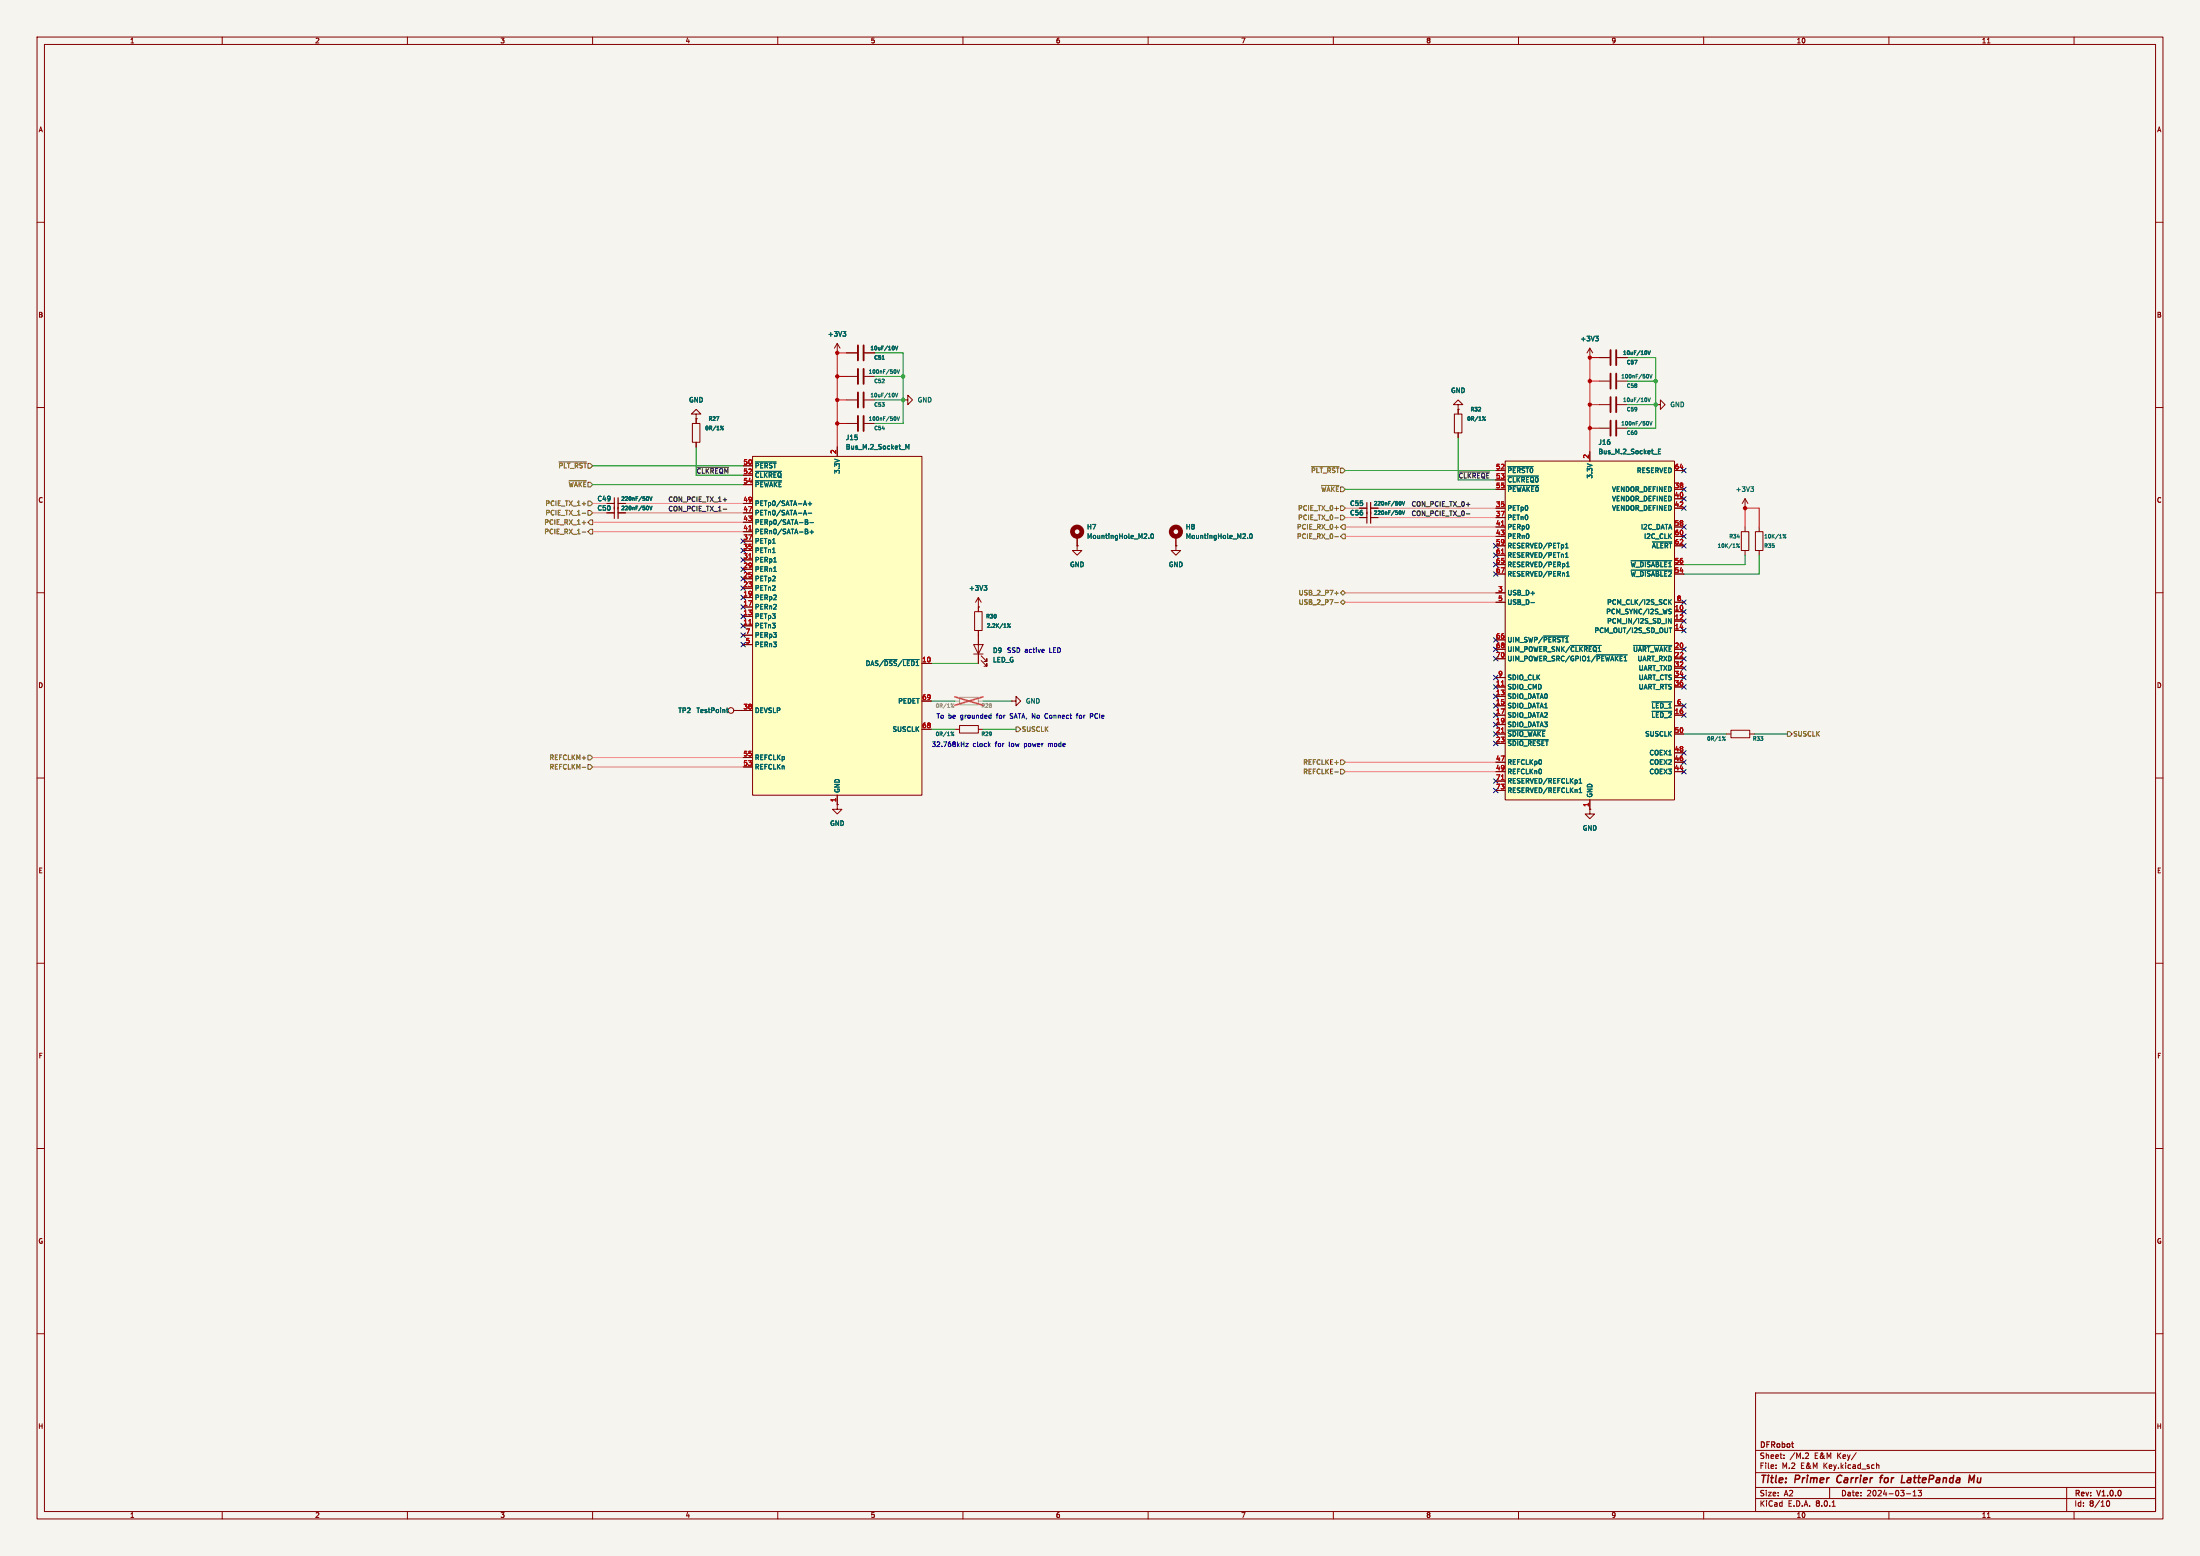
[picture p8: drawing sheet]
<svg xmlns="http://www.w3.org/2000/svg" width="594mm" height="420mm" viewBox="0 0 594 420" stroke-linecap="round" stroke-linejoin="round" font-family="sans-serif">
<path d="M0 0h594v420h-594z" fill="#f5f4ef" stroke="#f5f4ef" stroke-width=".27"/>
<g fill="none" stroke="#840000" stroke-width=".27">
<path d="M10 10h574v400h-574zM12 12h570v396h-570zM60 10v2M110 10v2M160 10v2M210 10v2M260 10v2M310 10v2M360 10v2M410 10v2M460 10v2M510 10v2"/>
<path d="M536.6 11.6h.7M560 10v2M10 60h2M582 60h2M10 110h2M582 110h2M10 160h2M582 160h2M273 189.2h1.3v-1.2l1.3 1.2-1.3 1.3v-1.3M273 189.2h.1M10 210h2M582 210h2"/>
<path d="M10 260h2M582 260h2M10 310h2M582 310h2M10 360h2M474 376h108v32h-108zM582 360h2M474 397.5h108M474 391.5h108M479.5 396.2v.2M479.5 395.4v.2M481.7 393.5v.2"/>
<path d="M481.7 392.7v.2M487.7 392.2h.5l.1 .4-.9 1.1h.9M501.2 392.1l-1.3 1.9M506.7 394.9v1.5M506.7 395.5l.5-.1 .1 1M60 408v2M110 408v2M160 408v2M210 408v2M260 408v2M310 408v2M360 408v2"/>
<path d="M410 408v2M460 408v2M474 404.5h108M474 401.5h108M494 401.5v3M494.7 406.6h.8M510 408v2M514.7 403.2h1.2M516.5 403.8h.9M516.5 402.7l.5-.4v1.5M517.9 402.3h.9l-.5 .5 .4 .2v.6l-.2 .2-.6-.2M536.6 409.6h.7"/>
<path d="M558 401.5v6.5M560 408v2M568.7 405.6l.4-.5a.8 .8 0 0 1 .5 .7 .8 .8 0 0 1-.5 .8l-.4-.6"/>
</g>
<path d="M496.2 398.5l-.3 .8 .3 .8M507.5 398.9h.8M508.4 398.2l-.5 .3-.3 1.7M515.3 399.4l-.4 .3 .3 .5M531.8 398.2l.5 1.4 .8-1.4-.2 2M534 398.9l-.1 1 .2 .3M513.4 400.2h.9" fill="none" stroke="#840000" stroke-width=".4"/>
<path d="M406.4 124.5h45.7v91.4h-45.7z" fill="#ffffc2"/>
<g fill="none" stroke="#840000" stroke-width=".27">
<path d="M226.1 95.3h.1M226.1 92.7l-.8 1.3M226.1 92.7v2.6M226.1 92.7l.7 1.3M228.6 95.3h2.8M233.4 95.3h2.8M429.3 96.5h.1M429.3 94v2.5M429.3 94l-.8 1.3M429.3 94l.7 1.3M431.8 96.5h2.8M436.6 96.5h2.8"/>
<path d="M228.6 108h2.8M228.6 114.3h2.8M228.6 101.6h2.8M233.4 108h2.8M233.4 114.3h2.8M233.4 101.6h2.8M243.8 108h1.3v-1.3l1.3 1.3-1.3 1.2v-1.2M243.8 108h.1M392.7 111.8h2v5h-2zM393.7 109.2h1.3l-1.3-1.2-1.3 1.2h1.3v1.3M393.7 110.5h.1M393.7 110.5v1.3"/>
<path d="M393.7 116.8v1.3M431.8 115.6h2.8M431.8 102.9h2.8M436.6 115.6h2.8M436.6 102.9h2.8M447 109.2h1.3v-1.2l1.3 1.2-1.3 1.3v-1.3M447 109.2h.1M163.8 135.9h2.1M163.8 138.4h2.1M166.9 135.9h2M166.9 138.4h2M367 137.2h2.1"/>
<path d="M367 139.7h2.1M370.1 137.2h2M370.1 139.7h2M403.9 137.2h2.5M403.9 139.7h2.5M403.9 132.1h2.5M403.9 127h2.5M403.9 129.5h2.5M406.4 124.5h45.7v91.4h-45.7zM429.3 121.9v2.6M452.1 137.2h2.6M452.1 132.1h2.6"/>
<path d="M452.1 134.6h2.6M452.1 127h2.6M471.2 137.2h.1M471.2 134.6v2.6M471.2 134.6l-.8 1.3M471.2 134.6l.7 1.3M290.8 147.3v1.3h1.3l-1.3 1.3-1.2-1.3h1.2M290.8 147.3h.1M290.8 144.8v2.5M317.5 147.3v1.3h1.3l-1.3 1.3-1.3-1.3h1.3M317.5 147.3h.1M317.5 144.8v2.5"/>
<path d="M403.9 142.2h2.5M403.9 144.8h2.5M403.9 154.9h2.5M403.9 152.4h2.5M403.9 147.3h2.5M403.9 149.9h2.5M452.1 142.2h2.6M452.1 144.8h2.6M452.1 154.9h2.6M452.1 152.4h2.6M452.1 147.3h2.6M470.2 143.5h2v5.1h-2z"/>
<path d="M471.2 142.2v1.3M471.2 148.6v1.3M474 143.5h2v5.1h-2zM475 142.2v1.3M475 148.6v1.3M262.9 174h2.5l-1.2 2.5zM262.9 176.5h2.5M263.1 165.1h2.1v5.1h-2.1zM264.2 163.8h.1M264.2 161.3v3.8M264.2 170.2v8.9M264.2 161.3l-.8 1.3"/>
<path d="M264.2 161.3l.7 1.3M264.9 178.3l1.5 1.5v-.7v.7h-.7M264.9 177l1.5 1.6v-.8v.8h-.7M403.9 175.3h2.5M403.9 177.8h2.5M403.9 160h2.5M403.9 162.6h2.5M403.9 172.7h2.5M452.1 165.1h2.6M452.1 167.6h2.6M452.1 170.2h2.6M452.1 175.3h2.6"/>
<path d="M452.1 177.8h2.6M452.1 162.6h2.6M198.1 191.8h2.6M257.8 196.9h1.3M259.1 195.8h5.1v2.1h-5.1zM264.2 196.9h1.2M403.9 185.4h2.5M403.9 188h2.5M403.9 190.5h2.5M403.9 193h2.5M403.9 195.6h2.5M403.9 198.1h2.5"/>
<path d="M403.9 182.9h2.5M452.1 185.4h2.6M452.1 190.5h2.6M452.1 193h2.6M452.1 198.1h2.6M452.1 180.3h2.6M452.1 182.9h2.6M466.1 198.1h1.3M467.4 197.1h5v2h-5zM472.4 198.1h1.3M403.9 200.7h2.5M403.9 208.3h2.5"/>
<path d="M403.9 205.7h2.5M403.9 210.8h2.5M403.9 213.4h2.5M429.3 218.4v1.3h1.2l-1.2 1.3-1.3-1.3h1.3M429.3 218.4h.1M429.3 215.9v2.5M452.1 208.3h2.6M452.1 205.7h2.6M452.1 203.2h2.6"/>
<circle cx="197.4" cy="191.8" r=".76"/>
</g>
<g fill="none" stroke="#006464" stroke-width=".27">
<path d="M227.6 89.5h.8l-.5 .5M228.1 90l.3 .2-.3 .5M238.2 97h.6M241.4 93.5v.8M241.7 99.8a.63 .63 0 0 1 0 1M241.7 93.4l.4 1 .3-1M242.2 99.8l.3 1 .4-1M430.8 90.7h.8l-.5 .5M431.3 91.2l.3 .3-.3 .5M444.6 94.8v.8M444.9 94.7l.4 1 .3-1M241.4 106.2v.8"/>
<path d="M241.7 112.5a.63 .63 0 0 1 0 1M241.7 106.1l.4 1 .3-1M242.2 112.5l.3 1 .4-1M401 112.5l-.7 1M444.9 113.8a.63 .63 0 0 1 0 1M444.9 101.1a.63 .63 0 0 1 0 1M445.4 113.8l.3 1 .4-1M445.4 101.1l.3 1 .4-1M174.9 134.1a.63 .63 0 0 1 0 1M174.9 136.6a.63 .63 0 0 1 0 1M175.4 134.1l.3 1 .4-1M175.4 136.6l.3 1 .4-1"/>
<path d="M378.1 135.3l.2 .4-.2 .6M378.1 137.9l.2 .4-.2 .6M378.6 135.3l.3 1 .4-1M378.6 137.9l.3 1 .4-1M407.1 126h6.9M407.1 128.5h8.3M407.1 131h8.4M446.5 122.6h1M447.8 121.8h.4M448.4 121.2h-.6v1.3h.6M472.7 131.4h.8l-.5 .5M473.2 131.9h.1"/>
<path d="M473.3 131.9l.1 .1M473.3 132.6l-.1 .1M473.4 132v.5M473.4 132.5l-.1 .1M265.7 158.1h.8l-.5 .4M266.2 158.5l.3 .3-.3 .5M310.2 145.2v.2M310.8 144.2l.2-.1a.62 .62 0 0 1 .5 .6 .62 .62 0 0 1-.6 .6l-.2-.4zM336.8 145.2v.2M337.5 144.2l.2-.1a.62 .62 0 0 1 .4 .6 .62 .62 0 0 1-.5 .6l-.2-.4zM422.7 147.9h.7M422.7 150.4h.7"/>
<path d="M422.8 146.9l.2-.3v1.3M422.8 149.5l.2-.3v1.2M423 153h.7M423 152.1l.3-.4v1.3M423 154.6l.3-.4v1.3M423 155.5h.7M440.4 153.9h11M440.4 151.4h11M446.1 146.3h5.3M468.9 146.8l.2 .1-.2 .1M469.6 146.8l-.7 1M481.5 144.3l.2 .1-.2 .1"/>
<path d="M482.2 144.2l-.8 1M272.8 168.4l-.8 1M413.4 162.7h.9M416.8 171.7h6.8M424.1 174.2h8.2M431 176.8h8.4M441.1 174.2h10.3M450.5 161.9v1.2M450.7 169.5h.7M450.7 162.4l.6 .7M450.8 165l.3 .1 .2 .3-.6 .3M450.8 164.4l.5 .1"/>
<path d="M451 169.5v1.3M451.2 166.9v1.3l-.7-1.3v1.3M451.3 161.9l-.8 .7M196.1 191.5h.5M196.3 191.1v1.1l.3 .1M257.5 197.6l-.7 1M407.1 197.1h10.1M407.1 199.6h10.9M446 192h5.4M446 189.5h5.4M465.8 198.8l-.7 1M426.4 211.4h.7"/>
<path d="M426.4 210.5l.3-.4v1.3M426.4 213l.3-.3v1.2M426.4 213.9h.7"/>
<circle cx="400.9" cy="113.3" r=".14"/>
<circle cx="469.5" cy="147.6" r=".14"/>
<circle cx="482.1" cy="145.1" r=".14"/>
<circle cx="272.2" cy="168.5" r=".14"/>
<circle cx="272.6" cy="169.2" r=".14"/>
<circle cx="257.4" cy="198.4" r=".14"/>
<circle cx="465.7" cy="199.7" r=".14"/>
</g>
<path d="M405.4 141.8h.7M405.4 149.4h.7M405.4 185h.7M405.4 197.7h.7M405.4 210.4h.7" fill="none" stroke="#a90000" stroke-width=".27"/>
<g fill="none" stroke="#840000" stroke-width=".51">
<path d="M231.6 93.2v4.1M231.6 99.6v4M233.2 93.2v4.1M233.2 99.6v4M434.8 94.5v4.1M436.4 94.5v4.1M231.6 105.9v4.1M231.6 112.3v4M233.2 105.9v4.1M233.2 112.3v4M434.8 100.8v4.1M434.8 113.5v4.1"/>
<path d="M436.4 100.8v4.1M436.4 113.5v4.1"/>
</g>
<path d="M166.9 134.4v5.6M370.1 135.6v5.6" fill="none" stroke="#840000" stroke-width=".33"/>
<path d="M165.9 134.4v5.6M369.1 135.6v5.6" fill="none" stroke="#840000" stroke-width=".3"/>
<g fill="none" stroke="#840000" stroke-width="1.3">
<circle cx="290.8" cy="143.5" r="1.27"/>
<circle cx="317.5" cy="143.5" r="1.27"/>
</g>
<path d="M257.8 189.2h1.3M259.1 188.2h5.1v2h-5.1zM264.2 189.2h1.2" fill="none" stroke="#9c9b98" stroke-width=".27"/>
<g fill="none" stroke="#939391" stroke-width=".27">
<path d="M257.5 190l-.7 1"/>
<circle cx="257.4" cy="190.8" r=".14"/>
</g>
<path d="M257.8 188.1l7.6 2.3M265.4 188.1l-7.6 2.3" fill="none" stroke="#e75356" stroke-width=".46"/>
<path d="M203.2 123.2h45.7v91.4h-45.7z" fill="#ffffc2"/>
<g fill="none" stroke="#840000" stroke-width=".27">
<path d="M226.1 95.3h.1M228.6 95.3h2.8M233.4 95.3h2.8M429.3 96.5h.1M431.8 96.5h2.8M436.6 96.5h2.8M186.9 114.3h2.1v5.1h-2.1zM188 111.8h1.2l-1.2-1.3-1.3 1.3h1.3v1.2M188 113h.1M188 113v1.3M188 119.4v1.3M393.7 110.5h.1"/>
<path d="M393.7 110.5v1.3M393.7 116.8v1.3M431.8 109.2h2.8M436.6 109.2h2.8M163.8 138.4h2.1M163.8 135.9h2.1M166.9 138.4h2M166.9 135.9h2M200.7 138.4h2.5M200.7 135.9h2.5M200.7 125.7h2.5M200.7 128.3h2.5"/>
<path d="M200.7 130.8h2.5M203.2 123.2h45.7v91.4h-45.7zM226.1 120.7v2.5M367 137.2h2.1M367 139.7h2.1M370.1 137.2h2M370.1 139.7h2M403.9 137.2h2.5M403.9 139.7h2.5M403.9 132.1h2.5M403.9 127h2.5M403.9 129.5h2.5"/>
<path d="M429.3 121.9v2.6M452.1 137.2h2.6M452.1 132.1h2.6M452.1 134.6h2.6M452.1 127h2.6M200.7 158.8h2.5M200.7 156.2h2.5M200.7 153.7h2.5M200.7 151.1h2.5M200.7 148.6h2.5M200.7 146.1h2.5M200.7 143.5h2.5"/>
<path d="M200.7 141h2.5M290.8 147.3h.1M290.8 144.8v2.5M317.5 147.3h.1M317.5 144.8v2.5M403.9 142.2h2.5M403.9 144.8h2.5M403.9 154.9h2.5M403.9 152.4h2.5M403.9 147.3h2.5M403.9 149.9h2.5M452.1 142.2h2.6"/>
<path d="M452.1 144.8h2.6M452.1 154.9h2.6M452.1 152.4h2.6M452.1 147.3h2.6M200.7 168.9h2.5M200.7 166.4h2.5M200.7 163.8h2.5M200.7 161.3h2.5M200.7 174h2.5M200.7 171.5h2.5M248.9 179.1h2.6M264.2 163.8h.1"/>
<path d="M264.2 163.8v1.3M264.2 170.2v3.8M264.2 176.5v2.6M403.9 175.3h2.5M403.9 177.8h2.5M403.9 160h2.5M403.9 162.6h2.5M403.9 172.7h2.5M452.1 165.1h2.6M452.1 167.6h2.6M452.1 170.2h2.6M452.1 175.3h2.6"/>
<path d="M452.1 177.8h2.6M452.1 162.6h2.6M198.1 191.8h5.1M248.9 196.9h2.6M248.9 189.2h2.6M403.9 185.4h2.5M403.9 188h2.5M403.9 190.5h2.5M403.9 193h2.5M403.9 195.6h2.5M403.9 198.1h2.5M403.9 182.9h2.5"/>
<path d="M452.1 185.4h2.6M452.1 190.5h2.6M452.1 193h2.6M452.1 198.1h2.6M452.1 180.3h2.6M452.1 182.9h2.6M200.7 207h2.5M200.7 204.5h2.5M226.1 217.2v1.2h1.2l-1.2 1.3-1.3-1.3h1.3M226.1 217.2h.1M226.1 214.6v2.6M403.9 200.7h2.5"/>
<path d="M403.9 208.3h2.5M403.9 205.7h2.5M403.9 210.8h2.5M403.9 213.4h2.5M429.3 218.4h.1M429.3 215.9v2.5M452.1 208.3h2.6M452.1 205.7h2.6M452.1 203.2h2.6"/>
</g>
<g fill="none" stroke="#006464" stroke-width=".27">
<path d="M227.6 89.5h.8l-.5 .5M228.1 90l.3 .2-.3 .5M238.2 97h.6M241.4 93.5v.8M241.7 93.4l.4 1 .3-1M430.8 90.7h.8l-.5 .5M431.3 91.2l.3 .3-.3 .5M444.6 94.8v.8M444.9 94.7l.4 1 .3-1M195.3 115l-.8 1M244.6 120l.4 .9 .4-.9v1.2M401 112.5l-.7 1"/>
<path d="M444.6 107.5v.8M444.9 107.4l.4 1 .3-1M174.9 136.6a.63 .63 0 0 1 0 1M174.9 134.1a.63 .63 0 0 1 0 1M175.4 136.6l.3 1 .4-1M175.4 134.1l.3 1 .4-1M203.9 124.7h5.6M203.9 127.2h7.1M203.9 129.8h7.2M216.9 139l.5-1.3 .4 1.3M217.1 138.6h.6M217.1 136.1h.6"/>
<path d="M217.4 135.2l.4 1.3M218.2 138.5h1M218.2 136h1M218.7 135.5v1M378.1 135.3l.2 .4-.2 .6M378.1 137.9l.2 .4-.2 .6M378.6 135.3l.3 1 .4-1M378.6 137.9l.3 1 .4-1M407.1 126h6.9M407.1 128.5h8.3M407.1 131h8.4M446.5 122.6h1"/>
<path d="M447.8 121.8h.4M448.4 121.2h-.6v1.3h.6M208.9 154.2h.7M208.9 151.7h.7M217.4 140.3h.4l.3 .2-.3 .4 .3 .4-.2 .2h-.5zM217.4 142.8l.6 .1 .1 .3-.3 .2M217.4 143.4h.4M217.4 140.9h.4M217.8 143.4l.3 .3v.3l-.7 .1M218.7 143.6h1M218.7 141.1h1M219.2 143.1v1"/>
<path d="M265.7 158.1h.8l-.5 .4M266.2 158.5l.3 .3-.3 .5M310.2 145.2v.2M310.8 144.2l.2-.1a.62 .62 0 0 1 .5 .6 .62 .62 0 0 1-.6 .6l-.2-.4zM336.8 145.2v.2M337.5 144.2l.2-.1a.62 .62 0 0 1 .4 .6 .62 .62 0 0 1-.5 .6l-.2-.4zM422.7 147.9h.7M422.7 150.4h.7M422.8 146.9l.2-.3v1.3M422.8 149.5l.2-.3v1.2M423 153h.7M423 152.1l.3-.4v1.3"/>
<path d="M423 154.6l.3-.4v1.3M423 155.5h.7M440.4 153.9h11M440.4 151.4h11M446.1 146.3h5.3M238.8 178h3.4M243.8 178h4.4M272.8 168.4l-.8 1M413.4 162.7h.9M416.8 171.7h6.8M424.1 174.2h8.2M431 176.8h8.4"/>
<path d="M441.1 174.2h10.3M450.5 161.9v1.2M450.7 169.5h.7M450.7 162.4l.6 .7M450.8 165l.3 .1 .2 .3-.6 .3M450.8 164.4l.5 .1M451 169.5v1.3M451.2 166.9v1.3l-.7-1.3v1.3M451.3 161.9l-.8 .7M196.1 191.5h.5M196.3 191.1v1.1l.3 .1M407.1 197.1h10.1"/>
<path d="M407.1 199.6h10.9M446 192h5.4M446 189.5h5.4M426.4 211.4h.7M426.4 210.5l.3-.4v1.3M426.4 213l.3-.3v1.2M426.4 213.9h.7"/>
<circle cx="195.2" cy="115.9" r=".14"/>
<circle cx="400.9" cy="113.3" r=".14"/>
<circle cx="272.2" cy="168.5" r=".14"/>
<circle cx="272.6" cy="169.2" r=".14"/>
</g>
<path d="M202.2 150.7h.7M202.2 143.1h.7M405.4 141.8h.7M405.4 149.4h.7M202.2 168.5h.7M405.4 185h.7M405.4 197.7h.7M405.4 210.4h.7" fill="none" stroke="#a90000" stroke-width=".27"/>
<path d="M434.8 107.2v4.1M436.4 107.2v4.1" fill="none" stroke="#840000" stroke-width=".51"/>
<g fill="none" stroke="#725600" stroke-width=".27">
<path d="M150.9 124.7h7.4M153.6 129.8h4.7M157.2 138.5h1M157.2 136h1M158.7 137.8h.7l.6 .6-.6 .7h-.7zM158.7 135.3h.7l.6 .6-.6 .6h-.7zM354.1 126h7.4M356.8 131h4.7M360.4 137.3h1M360.4 139.8h1M361.9 136.5h.7l.6 .7-.6 .6h-.7zM361.9 139.1h.7l.6 .6-.6 .6h-.7z"/>
<path d="M157.2 143.6h1M157.2 141.1h1M159.4 142.9h.6v1.2h-.6l-.7-.6zM159.4 140.3h.6v1.3h-.6l-.7-.6zM360.4 142.3h1M360.4 144.9h1M361.9 142.2l.7-.6h.6v1.3h-.6zM361.9 144.8l.7-.7h.6v1.3h-.6zM360.4 160.1h1M360.4 162.7h1M361.9 160l.7-.6 .6 .6-.6 .7zM361.9 162.6l.7-.7 .6 .7-.6 .6z"/>
<path d="M274.3 196.2h.7l.6 .7-.6 .6h-.7zM482.6 197.5h.6l.7 .6-.7 .7h-.6zM157.2 207.1h1M158.7 203.8h.7l.6 .7-.6 .6h-.7zM158.7 206.4h.7l.6 .6-.6 .6h-.7zM360.4 208.4h1M361.9 205.1h.7l.6 .6-.6 .7h-.7zM361.9 207.6h.7l.6 .7-.6 .6h-.7z"/>
</g>
<path d="M188.2 126.1h8.5M195.3 134.9h.9M195.3 137.4h.9M393.9 127.4h8.2M395.9 138.7h1M395.9 136.2h1" fill="none" stroke="#0f0f0f" stroke-width=".27"/>
<g fill="none" stroke="#0000c2" stroke-width=".27">
<path d="M281.7 175.3l.2 .3-.6 .1M281.9 176.1h-.2M267.2 193l.4 .1M267.6 192.6v1.3M267.6 193.8l-.4 .1M282.1 193.4l.4 .5M282.5 192.6l-.4 .6M290.6 193h.5M291.1 192.6l-.4 .2v1.1M294.4 192.6h.5l.2 .3-.1 .3-.6 .1M260.8 200.7h.6l-.6 .8h.6M267 201l.3 .5"/>
<path d="M267.3 200.7l-.4 .5M283.1 200.7v.8M283.3 200.7l-.2 .1"/>
</g>
<g fill="none" stroke="#009600" stroke-width=".27">
<path d="M236.2 95.3h7.6v19h-7.6M439.4 96.5h7.6v19.1h-7.6M236.2 108h7.6M236.2 101.6h7.6M393.7 118.1v11.4h10.2M439.4 109.2h7.6M439.4 102.9h7.6M160 125.7h40.7M160 130.8h40.7M188 120.7v7.6h12.7M363.2 127h40.7M363.2 132.1h40.7"/>
<path d="M471.2 149.9v2.5h-16.5M475 149.9v5h-20.3M251.5 179.1h12.7M251.5 189.2h6.3M251.5 196.9h6.3M265.4 189.2h7.6M265.4 196.9h8.9M454.7 198.1h11.4M473.7 198.1h8.9"/>
</g>
<path d="M228.6 95.3h-2.5v25.4M431.8 96.5h-2.5v25.4M226.1 114.3h2.5M226.1 108h2.5M226.1 101.6h2.5M429.3 115.6h2.5M429.3 102.9h2.5M429.3 109.2h2.5M471.2 142.2v-5h3.8v5" fill="none" stroke="#ff0f00" stroke-width=".27"/>
<g fill="none" stroke="#ff7879" stroke-width=".27">
<path d="M160 138.4h3.8M160 135.9h3.8M168.9 138.4h31.8M168.9 135.9h31.8M363.2 139.7h3.8M363.2 137.2h3.8M372.1 139.7h31.8M372.1 137.2h31.8M160 143.5h40.7M160 141h40.7M363.2 142.2h40.7M363.2 144.8h40.7"/>
<path d="M363.2 162.6h40.7M363.2 160h40.7M160 204.5h40.7M160 207h40.7M363.2 208.3h40.7M363.2 205.7h40.7"/>
</g>
<g fill="none" stroke="#000084" stroke-width=".27">
<path d="M454.1 131.5l1.2 1.2M454.1 136.6l1.2 1.2M454.1 126.4l1.2 1.2M454.1 134l1.2 1.2M455.3 134l-1.2 1.2M455.3 136.6l-1.2 1.2M455.3 126.4l-1.2 1.2M455.3 131.5l-1.2 1.2M200.1 145.4l1.2 1.3M200.1 148l1.2 1.2M200.1 155.6l1.2 1.2M200.1 153.1l1.2 1.2"/>
<path d="M200.1 158.1l1.2 1.3M200.1 150.5l1.2 1.2M201.3 145.4l-1.2 1.3M201.3 148l-1.2 1.2M201.3 155.6l-1.2 1.2M201.3 153.1l-1.2 1.2M201.3 158.1l-1.2 1.3M201.3 150.5l-1.2 1.2M403.3 149.3l1.2 1.2M403.3 146.7l1.2 1.2M403.3 151.8l1.2 1.2M403.3 154.3l1.2 1.2"/>
<path d="M404.5 149.3l-1.2 1.2M404.5 146.7l-1.2 1.2M404.5 151.8l-1.2 1.2M404.5 154.3l-1.2 1.2M454.1 144.2l1.2 1.2M454.1 146.7l1.2 1.2M454.1 141.6l1.2 1.2M455.3 144.2l-1.2 1.2M455.3 146.7l-1.2 1.2M455.3 141.6l-1.2 1.2M200.1 163.2l1.2 1.2M200.1 168.3l1.2 1.2"/>
<path d="M200.1 165.8l1.2 1.2M200.1 170.8l1.2 1.3M200.1 173.4l1.2 1.2M200.1 160.7l1.2 1.2M201.3 163.2l-1.2 1.2M201.3 168.3l-1.2 1.2M201.3 165.8l-1.2 1.2M201.3 170.8l-1.2 1.3M201.3 173.4l-1.2 1.2M201.3 160.7l-1.2 1.2M403.3 177.2l1.2 1.2M403.3 172.1l1.2 1.2"/>
<path d="M403.3 174.7l1.2 1.2M404.5 177.2l-1.2 1.2M404.5 172.1l-1.2 1.2M404.5 174.7l-1.2 1.2M454.1 162l1.2 1.2M454.1 169.6l1.2 1.2M454.1 174.7l1.2 1.2M454.1 164.5l1.2 1.2M454.1 177.2l1.2 1.2M454.1 167l1.2 1.2M454.1 179.7l1.2 1.2M455.3 162l-1.2 1.2"/>
<path d="M455.3 169.6l-1.2 1.2M455.3 174.7l-1.2 1.2M455.3 164.5l-1.2 1.2M455.3 177.2l-1.2 1.2M455.3 167l-1.2 1.2M455.3 179.7l-1.2 1.2M403.3 184.8l1.2 1.2M403.3 187.4l1.2 1.2M403.3 195l1.2 1.2M403.3 182.3l1.2 1.2M403.3 192.4l1.2 1.2M403.3 189.9l1.2 1.2"/>
<path d="M403.3 197.5l1.2 1.2M404.5 184.8l-1.2 1.2M404.5 187.4l-1.2 1.2M404.5 195l-1.2 1.2M404.5 182.3l-1.2 1.2M404.5 197.5l-1.2 1.2M404.5 192.4l-1.2 1.2M404.5 189.9l-1.2 1.2M454.1 189.9l1.2 1.2M454.1 182.3l1.2 1.2M454.1 192.4l1.2 1.2M454.1 184.8l1.2 1.2"/>
<path d="M455.3 189.9l-1.2 1.2M455.3 182.3l-1.2 1.2M455.3 192.4l-1.2 1.2M455.3 184.8l-1.2 1.2M403.3 200.1l1.2 1.2M403.3 210.2l1.2 1.2M403.3 212.8l1.2 1.2M404.5 212.8l-1.2 1.2M404.5 200.1l-1.2 1.2M404.5 210.2l-1.2 1.2M454.1 205.1l1.2 1.2M454.1 202.6l1.2 1.2"/>
<path d="M454.1 207.7l1.2 1.2M455.3 205.1l-1.2 1.2M455.3 202.6l-1.2 1.2M455.3 207.7l-1.2 1.2"/>
</g>
<g fill="#ff0f00" stroke="#ff0f00" stroke-width=".27">
<circle cx="429.3" cy="102.9" r=".46"/>
<circle cx="471.2" cy="137.2" r=".46"/>
<circle cx="429.3" cy="115.6" r=".46"/>
<circle cx="226.1" cy="114.3" r=".46"/>
<circle cx="226.1" cy="108" r=".46"/>
<circle cx="226.1" cy="95.3" r=".46"/>
<circle cx="226.1" cy="101.6" r=".46"/>
<circle cx="429.3" cy="109.2" r=".46"/>
<circle cx="429.3" cy="96.5" r=".46"/>
</g>
<g fill="#009600" stroke="#009600" stroke-width=".27">
<circle cx="447" cy="109.2" r=".46"/>
<circle cx="447" cy="102.9" r=".46"/>
<circle cx="243.8" cy="108" r=".46"/>
<circle cx="243.8" cy="101.6" r=".46"/>
</g>
<g font-size="2.8" fill="#840000">
<text x="475" y="400.9">Title:</text>
<text x="484.7" y="400.9">Primer</text>
<text x="496.8" y="400.9">Carrier</text>
<text x="509.3" y="400.9">for</text>
<text x="515.8" y="400.9">LattePanda</text>
<text x="534.8" y="400.9">Mu</text>
</g>
<g font-size="2.1" fill="#840000">
<text x="475" y="394">Sheet:</text>
<text x="475" y="391.2">DFRobot</text>
<text x="483.2" y="394">/M.2</text>
<text x="490" y="394">E&amp;M</text>
<text x="496.2" y="394">Key/</text>
<text x="475" y="396.7">File:</text>
<text x="481.1" y="396.7">M.2</text>
<text x="486.2" y="396.7">E&amp;M</text>
<text x="492.5" y="396.7">Key.kicad_sch</text>
<text x="475" y="406.9">KiCad</text>
<text x="475" y="404.1">Size:</text>
<text x="481.7" y="404.1">A2</text>
<text x="482.7" y="406.9">E.D.A.</text>
<text x="490.3" y="406.9">8.0.1</text>
<text x="497" y="404.1">Date:</text>
<text x="504" y="404.1">2024-03-13</text>
<text x="560" y="404.3">Rev:</text>
<text x="560" y="406.9">Id:</text>
<text x="564.1" y="406.9">8/10</text>
<text x="566.4" y="404.3">V1.0.0</text>
</g>
<g font-size="1.8" fill="#840000">
<text x="35" y="11.9">1</text>
<text x="85" y="11.9">2</text>
<text x="135" y="11.9">3</text>
<text x="185" y="11.9">4</text>
<text x="235" y="11.9">5</text>
<text x="285" y="11.9">6</text>
<text x="335" y="11.9">7</text>
<text x="385" y="11.9">8</text>
<text x="435" y="11.9">9</text>
<text x="485" y="11.9">10</text>
<text x="535" y="11.9">11</text>
<text x="10.3" y="35.9">A</text>
<text x="582.3" y="35.9">A</text>
<text x="10.3" y="85.9">B</text>
<text x="582.3" y="85.9">B</text>
<text x="10.3" y="135.9">C</text>
<text x="582.3" y="135.9">C</text>
<text x="10.3" y="185.9">D</text>
<text x="582.3" y="185.9">D</text>
<text x="10.3" y="235.9">E</text>
<text x="582.3" y="235.9">E</text>
<text x="10.3" y="285.9">F</text>
<text x="582.3" y="285.9">F</text>
<text x="10.3" y="335.9">G</text>
<text x="582.3" y="335.9">G</text>
<text x="10.2" y="385.9">H</text>
<text x="582.2" y="385.9">H</text>
<text x="35" y="409.9">1</text>
<text x="85" y="409.9">2</text>
<text x="135" y="409.9">3</text>
<text x="185" y="409.9">4</text>
<text x="235" y="409.9">5</text>
<text x="285" y="409.9">6</text>
<text x="335" y="409.9">7</text>
<text x="385" y="409.9">8</text>
<text x="435" y="409.9">9</text>
<text x="485" y="409.9">10</text>
<text x="535" y="409.9">11</text>
</g>
<g font-size="1.8" fill="#006464">
<text x="223.4" y="91">+3V3</text>
<text x="426.6" y="92.3">+3V3</text>
<text x="391.7" y="106.3">GND</text>
<text x="185.9" y="108.8">GND</text>
<text x="247.7" y="108.8">GND</text>
<text x="450.9" y="110.1">GND</text>
<text x="228.3" y="119">J15</text>
<text x="228.3" y="121.5">Bus_M.2_Socket_M</text>
<text x="431.5" y="120.2">J16</text>
<text x="431.5" y="122.8">Bus_M.2_Socket_E</text>
<text x="203.7" y="126.6">~{PERST}</text>
<text x="203.7" y="129.1">~{CLKREQ}</text>
<text x="203.7" y="131.7">~{PEWAKE}</text>
<text x="226.9" y="128" transform="rotate(-90 226.9 128)">3.3V</text>
<text x="406.9" y="127.9">~{PERST0}</text>
<text x="406.9" y="130.4">~{CLKREQ0}</text>
<text x="430.1" y="129.3" transform="rotate(-90 430.1 129.3)">3.3V</text>
<text x="441.9" y="127.9">RESERVED</text>
<text x="161.2" y="135.5">C49</text>
<text x="203.7" y="136.8">PETp0/SATA-A+</text>
<text x="364.4" y="136.8">C55</text>
<text x="406.9" y="132.9">~{PEWAKE0}</text>
<text x="435.1" y="132.9">VENDOR_DEFINED</text>
<text x="435.1" y="135.5">VENDOR_DEFINED</text>
<text x="468.5" y="132.9">+3V3</text>
<text x="161.2" y="138">C50</text>
<text x="203.7" y="141.8">PERp0/SATA-B-</text>
<text x="203.7" y="139.3">PETn0/SATA-A-</text>
<text x="293.4" y="143.1">H7</text>
<text x="320.1" y="143.1">H8</text>
<text x="364.4" y="139.3">C56</text>
<text x="406.9" y="138">PETp0</text>
<text x="406.9" y="140.6">PETn0</text>
<text x="406.9" y="143.1">PERp0</text>
<text x="435.1" y="138">VENDOR_DEFINED</text>
<text x="442.9" y="143.1">I2C_DATA</text>
<text x="203.7" y="149.5">PETn1</text>
<text x="203.7" y="146.9">PETp1</text>
<text x="203.7" y="144.4">PERn0/SATA-B+</text>
<text x="293.4" y="145.6">MountingHole_M2.0</text>
<text x="320.1" y="145.6">MountingHole_M2.0</text>
<text x="406.9" y="145.6">PERn0</text>
<text x="406.9" y="148.2">RESERVED/PETp1</text>
<text x="443.8" y="145.6">I2C_CLK</text>
<text x="445.9" y="148.2">~{ALERT}</text>
<text x="203.7" y="154.5">PERn1</text>
<text x="203.7" y="152">PERp1</text>
<text x="288.8" y="153.3">GND</text>
<text x="315.5" y="153.3">GND</text>
<text x="406.9" y="150.7">RESERVED/PETn1</text>
<text x="406.9" y="153.3">RESERVED/PERp1</text>
<text x="406.9" y="155.8">RESERVED/PERn1</text>
<text x="440.2" y="155.8">~{W_DISABLE2}</text>
<text x="440.2" y="153.3">~{W_DISABLE1}</text>
<text x="203.7" y="159.6">PETn2</text>
<text x="203.7" y="157.1">PETp2</text>
<text x="261.5" y="159.6">+3V3</text>
<text x="406.9" y="160.9">USB_D+</text>
<text x="203.7" y="167.2">PETp3</text>
<text x="203.7" y="164.7">PERn2</text>
<text x="203.7" y="162.2">PERp2</text>
<text x="406.9" y="163.4">USB_D-</text>
<text x="433.6" y="166">PCM_SYNC/I2S_WS</text>
<text x="433.8" y="163.4">PCM_CLK/I2S_SCK</text>
<text x="203.7" y="169.8">PETn3</text>
<text x="203.7" y="172.3">PERp3</text>
<text x="406.9" y="173.6">UIM_SWP/~{PERST1}</text>
<text x="430.4" y="171">PCM_OUT/I2S_SD_OUT</text>
<text x="433.8" y="168.5">PCM_IN/I2S_SD_IN</text>
<text x="203.7" y="174.9">PERn3</text>
<text x="233.6" y="179.9">DAS/~{DSS}/~{LED1}</text>
<text x="268" y="176.4">D9</text>
<text x="268" y="179">LED_G</text>
<text x="406.9" y="176.1">UIM_POWER_SNK/~{CLKREQ1}</text>
<text x="406.9" y="178.7">UIM_POWER_SRC/GPIO1/~{PEWAKE1}</text>
<text x="440.8" y="176.1">~{UART_WAKE}</text>
<text x="442" y="178.7">UART_RXD</text>
<text x="406.9" y="183.7">SDIO_CLK</text>
<text x="442.3" y="181.2">UART_TXD</text>
<text x="442.3" y="183.7">UART_CTS</text>
<text x="242.4" y="190.1">PEDET</text>
<text x="276.9" y="190.1">GND</text>
<text x="406.9" y="186.3">SDIO_CMD</text>
<text x="406.9" y="188.8">SDIO_DATA0</text>
<text x="406.9" y="191.4">SDIO_DATA1</text>
<text x="442.3" y="186.3">UART_RTS</text>
<text x="445.8" y="191.4">~{LED_1}</text>
<text x="183" y="192.6">TP2</text>
<text x="187.9" y="192.6">TestPoint</text>
<text x="203.7" y="192.6">DEVSLP</text>
<text x="240.9" y="197.7">SUSCLK</text>
<text x="406.9" y="193.9">SDIO_DATA2</text>
<text x="406.9" y="196.4">SDIO_DATA3</text>
<text x="445.8" y="193.9">~{LED_2}</text>
<text x="406.9" y="199">~{SDIO_WAKE}</text>
<text x="406.9" y="201.5">~{SDIO_RESET}</text>
<text x="444.1" y="199">SUSCLK</text>
<text x="203.7" y="207.9">REFCLKn</text>
<text x="203.7" y="205.3">REFCLKp</text>
<text x="406.9" y="206.6">REFCLKp0</text>
<text x="406.9" y="209.1">REFCLKn0</text>
<text x="445.2" y="209.1">COEX3</text>
<text x="445.2" y="206.6">COEX2</text>
<text x="445.2" y="204.1">COEX1</text>
<text x="226.9" y="214.1" transform="rotate(-90 226.9 214.1)">GND</text>
<text x="406.9" y="211.7">RESERVED/REFCLKp1</text>
<text x="406.9" y="214.2">RESERVED/REFCLKn1</text>
<text x="430.1" y="215.4" transform="rotate(-90 430.1 215.4)">GND</text>
<text x="224" y="223.1">GND</text>
<text x="427.2" y="224.4">GND</text>
</g>
<g font-size="1.8" fill="#a90000">
<text x="200.6" y="125.5">50</text>
<text x="225.8" y="122.6" transform="rotate(-90 225.8 122.6)">2</text>
<text x="429" y="123.9" transform="rotate(-90 429 123.9)">2</text>
<text x="200.6" y="128">52</text>
<text x="200.6" y="130.6">54</text>
<text x="403.8" y="126.7">52</text>
<text x="403.8" y="131.8">55</text>
<text x="403.8" y="129.3">53</text>
<text x="452.1" y="131.8">38</text>
<text x="452.1" y="126.7">64</text>
<text x="200.6" y="135.6">49</text>
<text x="403.8" y="136.9">35</text>
<text x="452.1" y="134.4">40</text>
<text x="452.1" y="136.9">42</text>
<text x="200.6" y="143.3">41</text>
<text x="200.6" y="140.7">43</text>
<text x="200.6" y="138.2">47</text>
<text x="403.8" y="139.4">37</text>
<text x="403.8" y="142">41</text>
<text x="452.1" y="142">58</text>
<text x="200.6" y="148.3">35</text>
<text x="200.6" y="145.8">37</text>
<text x="403.8" y="144.5">43</text>
<text x="403.8" y="147.1">59</text>
<text x="403.8" y="149.6">61</text>
<text x="452.1" y="144.5">60</text>
<text x="452.1" y="147.1">62</text>
<text x="200.6" y="156">25</text>
<text x="200.6" y="153.4">29</text>
<text x="200.6" y="150.9">31</text>
<text x="403.8" y="152.1">65</text>
<text x="403.8" y="154.7">67</text>
<text x="452.1" y="154.7">54</text>
<text x="452.1" y="152.1">56</text>
<text x="200.6" y="161">19</text>
<text x="200.6" y="158.5">23</text>
<text x="404.4" y="159.8">3</text>
<text x="200.6" y="166.1">13</text>
<text x="200.6" y="163.6">17</text>
<text x="404.4" y="162.3">5</text>
<text x="452.1" y="164.8">10</text>
<text x="452.1" y="167.4">12</text>
<text x="452.7" y="162.3">8</text>
<text x="200.6" y="168.7">11</text>
<text x="201.2" y="173.7">5</text>
<text x="201.2" y="171.2">7</text>
<text x="403.8" y="172.5">66</text>
<text x="452.1" y="169.9">14</text>
<text x="248.9" y="178.8">10</text>
<text x="403.8" y="175">68</text>
<text x="403.8" y="177.5">70</text>
<text x="452.1" y="175">20</text>
<text x="452.1" y="177.5">22</text>
<text x="403.8" y="185.2">11</text>
<text x="404.4" y="182.6">9</text>
<text x="452.1" y="180.1">32</text>
<text x="452.1" y="182.6">34</text>
<text x="452.1" y="185.2">36</text>
<text x="200.6" y="191.5">38</text>
<text x="248.9" y="189">69</text>
<text x="403.8" y="187.7">13</text>
<text x="403.8" y="190.2">15</text>
<text x="452.7" y="190.2">6</text>
<text x="248.9" y="196.6">68</text>
<text x="403.8" y="192.8">17</text>
<text x="403.8" y="195.3">19</text>
<text x="403.8" y="197.9">21</text>
<text x="452.1" y="192.8">16</text>
<text x="452.1" y="197.9">50</text>
<text x="403.8" y="200.4">23</text>
<text x="452.1" y="202.9">48</text>
<text x="200.6" y="206.8">53</text>
<text x="200.6" y="204.2">55</text>
<text x="403.8" y="205.5">47</text>
<text x="403.8" y="208">49</text>
<text x="452.1" y="208">44</text>
<text x="452.1" y="205.5">46</text>
<text x="403.8" y="210.6">71</text>
<text x="403.8" y="213.1">73</text>
<text x="225.8" y="216.6" transform="rotate(-90 225.8 216.6)">1</text>
<text x="429" y="217.9" transform="rotate(-90 429 217.9)">1</text>
</g>
<g font-size="1.8" fill="#725600">
<text x="150.7" y="126.6">~{PLT_RST}</text>
<text x="153.4" y="131.7">~{WAKE}</text>
<text x="353.9" y="127.9">~{PLT_RST}</text>
<text x="147.2" y="136.8">PCIE_TX_1+</text>
<text x="356.6" y="132.9">~{WAKE}</text>
<text x="146.9" y="141.8">PCIE_RX_1+</text>
<text x="147.2" y="139.3">PCIE_TX_1-</text>
<text x="350.1" y="143.1">PCIE_RX_0+</text>
<text x="350.4" y="138">PCIE_TX_0+</text>
<text x="350.4" y="140.6">PCIE_TX_0-</text>
<text x="146.9" y="144.4">PCIE_RX_1-</text>
<text x="350.1" y="145.6">PCIE_RX_0-</text>
<text x="350.6" y="160.9">USB_2_P7+</text>
<text x="350.6" y="163.4">USB_2_P7-</text>
<text x="275.8" y="197.7">SUSCLK</text>
<text x="484.1" y="199">SUSCLK</text>
<text x="148.3" y="205.3">REFCLKM+</text>
<text x="148.3" y="207.9">REFCLKM-</text>
<text x="351.8" y="206.6">REFCLKE+</text>
<text x="351.8" y="209.1">REFCLKE-</text>
</g>
<g font-size="1.8" fill="#0f0f0f">
<text x="188" y="127.9">~{CLKREQM}</text>
<text x="393.7" y="129.2">~{CLKREQE}53</text>
<text x="180.3" y="135.5">CON_PCIE_TX_1+</text>
<text x="381" y="136.8">CON_PCIE_TX_0+</text>
<text x="180.3" y="138.1">CON_PCIE_TX_1-</text>
<text x="381" y="139.3">CON_PCIE_TX_0-</text>
</g>
<g font-size="1.8" fill="#0000c2">
<text x="271.8" y="176.3">SSD active</text>
<text x="283.4" y="176.3">LED</text>
<text x="252.7" y="194.1">To be</text>
<text x="259.4" y="194.1">grounded</text>
<text x="269.4" y="194.1">for</text>
<text x="273.2" y="194.1">SATA, No</text>
<text x="283" y="194.1">Connect</text>
<text x="291.8" y="194.1">for</text>
<text x="295.6" y="194.1">PCIe</text>
<text x="251.5" y="201.7">32.768kHz</text>
<text x="262.7" y="201.7">clock</text>
<text x="268.9" y="201.7">for</text>
<text x="272.7" y="201.7">low</text>
<text x="277" y="201.7">power</text>
<text x="283.7" y="201.7">mode</text>
</g>
<g font-size="1.4" fill="#006464">
<text x="234.9" y="94.7">10uF/10V</text>
<text x="438.1" y="96">10uF/10V</text>
<text x="234.4" y="101.1">100nF/50V</text>
<text x="235.9" y="97.2">C51</text>
<text x="439.1" y="98.5">C57</text>
<text x="234.9" y="107.4">10uF/10V</text>
<text x="235.9" y="103.6">C52</text>
<text x="437.6" y="102.3">100nF/50V</text>
<text x="439.1" y="104.9">C58</text>
<text x="191.2" y="113.8">R27</text>
<text x="234.4" y="113.8">100nF/50V</text>
<text x="235.9" y="109.9">C53</text>
<text x="396" y="113.8">0R/1%</text>
<text x="396.9" y="111.2">R32</text>
<text x="438.1" y="108.7">10uF/10V</text>
<text x="439.1" y="111.2">C59</text>
<text x="190.3" y="116.3">0R/1%</text>
<text x="235.9" y="116.3">C54</text>
<text x="437.6" y="115">100nF/50V</text>
<text x="439.1" y="117.6">C60</text>
<text x="167.6" y="135.3">220nF/50V</text>
<text x="167.6" y="137.9">220nF/50V</text>
<text x="370.8" y="136.6">220nF/50V</text>
<text x="370.8" y="139.2">220nF/50V</text>
<text x="463.6" y="148">10K/1%</text>
<text x="466.8" y="145.5">R34</text>
<text x="476.2" y="148">R35</text>
<text x="476.2" y="145.5">10K/1%</text>
<text x="266.1" y="167.1">R30</text>
<text x="266.3" y="169.6">2.2K/1%</text>
<text x="252.5" y="198.8">0R/1%</text>
<text x="264.8" y="198.8">R29</text>
<text x="460.8" y="200.1">0R/1%</text>
<text x="473.1" y="200.1">R33</text>
</g>
<g font-size="1.4" fill="#939391">
<text x="252.5" y="191.2">0R/1%</text>
<text x="264.8" y="191.2">R28</text>
</g>
</svg>
